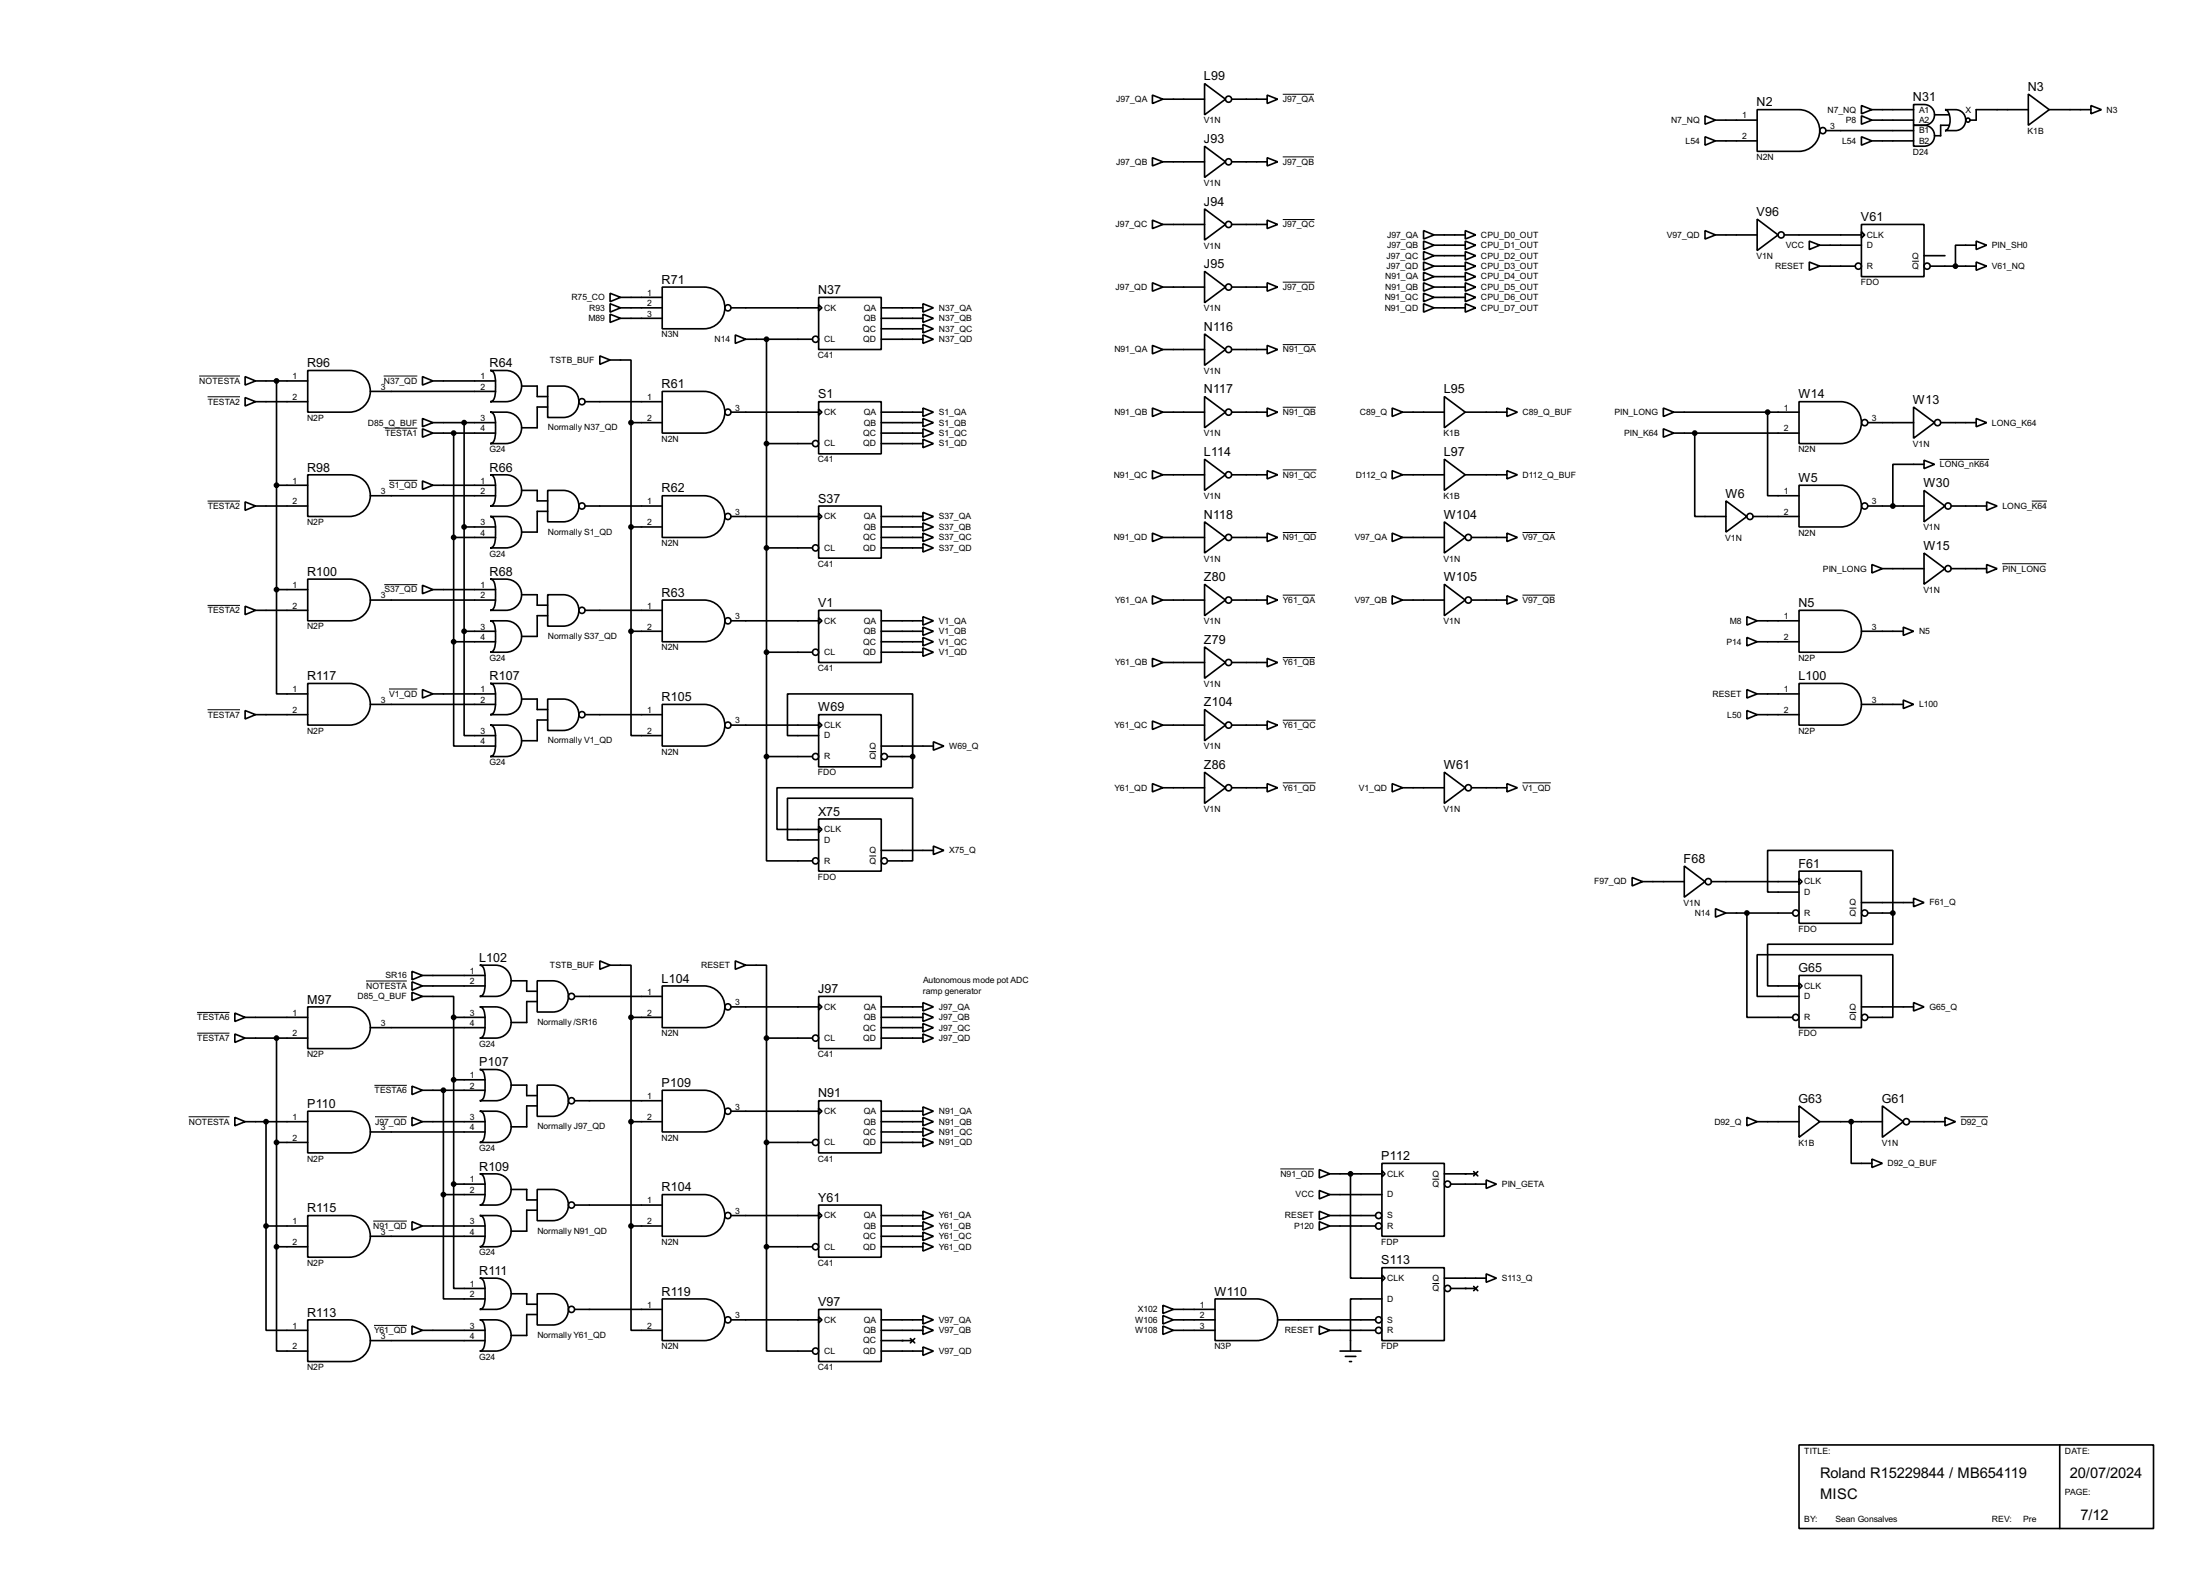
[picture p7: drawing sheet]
<svg xmlns="http://www.w3.org/2000/svg" width="536mm" height="383mm" viewBox="0 0 536 383" stroke-linecap="round" stroke-linejoin="round" font-family="sans-serif">
<g fill="none" stroke="#000" stroke-width=".4">
<path d="M280.7 23.2l2.6 1-2.6 1zM280.7 38.4l2.6 1-2.6 1zM283.3 24.2h10.1M283.3 39.4h10.1M293.4 35.6l5.1 3.8-5.1 3.8zM293.4 20.4l5.1 3.8-5.1 3.8zM300 24.2h8.7M300 39.4h8.7M308.7 23.2l2.5 1-2.5 1zM308.7 38.4l2.5 1-2.5 1zM415.3 33.3l2.6 1-2.6 1.1zM415.3 28.2l2.6 1.1-2.6 1z"/>
<path d="M417.9 34.3h10.1M417.9 29.3h10.1M428 26.7h10.2a5.1 5.1 0 0 1 5.1 5.1 5.1 5.1 0 0 1-5.1 5.1h-10.2zM444.8 31.8h21.3M453.4 28.2l2.6 1.1-2.6 1zM453.4 33.3l2.6 1-2.6 1.1zM453.4 25.7l2.6 1-2.6 1zM456 34.3h10.1M456 29.3h10.1M456 26.7h10.1M466.1 25.5a5.2 5.2 0 0 1 4.2 .5 2.54 2.54 0 0 1 .8 2.8 2.54 2.54 0 0 1-2.4 1.7h-2.6zM466.1 30.5a5.1 5.1 0 0 1 4.2 .5 2.56 2.56 0 0 1 .8 2.9 2.56 2.56 0 0 1-2.4 1.7h-2.6z"/>
<path d="M471.2 28h3.6M473.8 26.7a5 5 0 0 1 4.1 .5 2.57 2.57 0 0 1 .8 2.9 2.57 2.57 0 0 1-2.4 1.7h-2.5a2.29 2.29 0 0 0 1.2-2.5 2.24 2.24 0 0 0-1.2-2.6zM474.8 30.5h-2.1v2.6h-1.5M494.1 22.9l5.1 3.8-5.1 3.8zM494.1 26.7h-12.7v2.6h-1.5M499.2 26.7h10.1M509.3 25.7l2.6 1-2.6 1zM280.7 53.6l2.6 1.1-2.6 1zM283.3 54.7h10.1M293.4 50.9l5.1 3.8-5.1 3.8zM300 54.7h8.7M308.7 53.6l2.5 1.1-2.5 1z"/>
<path d="M346.8 56.2l2.5 1-2.5 1zM346.8 58.7l2.5 1-2.5 1.1zM349.3 57.2h7.6M349.3 59.7h7.6M356.9 56.2l2.6 1-2.6 1zM356.9 58.7l2.6 1-2.6 1.1zM415.3 56.2l2.6 1-2.6 1zM417.9 57.2h10.1M428 53.4l5.1 3.8-5.1 3.8zM434.6 57.2h18.8M440.7 58.7l2.6 1-2.6 1.1zM443.3 59.7h10.1"/>
<path d="M453.4 54.7h15.3v12.7h-15.3zM453.4 56.4l.8 .8-.8 .8zM481.4 58.7l2.5 1-2.5 1.1zM481.4 59.7h-5.1v5.1M148.6 71.4l2.6 1-2.6 1.1zM148.6 74l2.6 1-2.6 1zM148.6 76.5l2.6 1-2.6 1zM151.2 75h10.1M151.2 77.5h10.1M151.2 72.4h10.1M161.3 69.9h10.2a5.1 5.1 0 0 1 5.1 5.1 5.1 5.1 0 0 1-5.1 5.1h-10.2zM178.1 75h21.3"/>
<path d="M199.4 72.4h15.3v12.7h-15.3zM199.4 74.2l.8 .8-.8 .7zM214.7 75h10.1M214.7 77.5h10.1M224.8 74l2.6 1-2.6 1zM224.8 76.5l2.6 1-2.6 1zM224.8 79l2.6 1.1-2.6 1zM280.7 68.9l2.6 1-2.6 1zM283.3 69.9h10.1M293.4 66.1l5.1 3.8-5.1 3.8zM300 69.9h8.7M308.7 68.9l2.5 1-2.5 1z"/>
<path d="M346.8 66.3l2.5 1.1-2.5 1zM346.8 68.9l2.5 1-2.5 1zM346.8 71.4l2.5 1-2.5 1.1zM346.8 74l2.5 1-2.5 1zM346.8 61.3l2.5 1-2.5 1zM346.8 63.8l2.5 1-2.5 1zM349.3 75h7.6M349.3 72.4h7.6M349.3 67.4h7.6M349.3 69.9h7.6M349.3 62.3h7.6M349.3 64.8h7.6"/>
<path d="M356.9 66.3l2.6 1.1-2.6 1zM356.9 68.9l2.6 1-2.6 1zM356.9 71.4l2.6 1-2.6 1.1zM356.9 74l2.6 1-2.6 1zM356.9 61.3l2.6 1-2.6 1zM356.9 63.8l2.6 1-2.6 1zM440.7 63.8l2.6 1-2.6 1zM443.3 64.8h8.6M468.7 62.3h5.1M470.2 64.8h11.2M481.4 63.8l2.5 1-2.5 1zM59.7 91.7l2.6 1.1-2.6 1z"/>
<path d="M59.7 96.8l2.6 1-2.6 1.1zM62.3 92.8h12.7M62.3 97.8h12.7M67.4 92.8v50.8M75 90.2h10.1a5.1 5.1 0 0 1 5.1 5.1 5.1 5.1 0 0 1-5.1 5.1h-10.1zM90.2 95.3h30.5M102.9 91.7l2.6 1.1-2.6 1zM105.5 92.8h15.2M119.4 90.2h3.8a3.8 3.8 0 0 1 3.9 3.8 3.8 3.8 0 0 1-3.9 3.8h-3.8a1.73 1.73 0 0 0 1.2-1.9 14.5 14.5 0 0 0-.3-5.1l-.4-.4zM127.1 94h3.8v2.6h2.5M133.4 94h3.8a3.8 3.8 0 0 1 3.8 3.8 3.8 3.8 0 0 1-3.8 3.9h-3.8zM133.4 99.1h-2.5v5.1h-3.8"/>
<path d="M142.5 97.8h18.8M146.1 86.7l2.5 1-2.5 1zM148.6 87.7h5.1v15.2M161.3 95.3h10.2a5.1 5.1 0 0 1 5.1 5.1 5.1 5.1 0 0 1-5.1 5.1h-10.2zM179.1 81.6l2.6 1-2.6 1zM181.7 82.6h16.2M186.7 82.6v101.6M199.4 97.8h15.3v12.7h-15.3zM199.4 99.6l.8 .8-.8 .7zM214.7 80.1h10.1M214.7 82.6h10.1M224.8 99.4l2.6 1-2.6 1z"/>
<path d="M224.8 81.6l2.6 1-2.6 1zM280.7 84.1l2.6 1-2.6 1.1zM280.7 99.4l2.6 1-2.6 1zM283.3 85.1h10.1M293.4 81.3l5.1 3.8-5.1 3.9zM293.4 96.6l5.1 3.8-5.1 3.8zM300 85.1h8.7M308.7 84.1l2.5 1-2.5 1.1zM308.7 99.4l2.5 1-2.5 1zM339.1 99.4l2.6 1-2.6 1zM351.8 96.6l5.1 3.8-5.1 3.8zM367.1 99.4l2.5 1-2.5 1z"/>
<path d="M405.2 99.4l2.5 1-2.5 1zM438.2 97.8h10.2a5.1 5.1 0 0 1 5 5.1 5.1 5.1 0 0 1-5 5.1h-10.2zM466.1 99.1l5.1 3.8-5.1 3.8zM67.4 118.2h7.6M75 115.6h10.1a5.1 5.1 0 0 1 5.1 5.1 5.1 5.1 0 0 1-5.1 5.1h-10.1zM102.9 101.9l2.6 1-2.6 1zM102.9 104.4l2.6 1.1-2.6 1zM102.9 117.1l2.6 1.1-2.6 1zM105.5 105.5h15.2M105.5 102.9h15.2M105.5 118.2h15.2M110.5 105.5v50.8"/>
<path d="M113.1 102.9v50.8M119.4 100.4h3.8a3.8 3.8 0 0 1 3.9 3.8 3.8 3.8 0 0 1-3.9 3.8h-3.8a1.76 1.76 0 0 0 1.2-2 14.6 14.6 0 0 0-.3-5l-.4-.5zM119.4 115.6h3.8a3.8 3.8 0 0 1 3.9 3.8 3.8 3.8 0 0 1-3.9 3.8h-3.8a1.73 1.73 0 0 0 1.2-1.9 14.5 14.5 0 0 0-.3-5.1l-.4-.4zM127.1 119.4h3.8v2.6h2.5M133.4 119.4h3.8a3.8 3.8 0 0 1 3.8 3.8 3.8 3.8 0 0 1-3.8 3.9h-3.8zM153.7 102.9h7.6M153.7 102.9v50.8M178.1 100.4h21.3M186.7 108h11.2M214.7 100.4h10.1M214.7 105.5h10.1M214.7 102.9h10.1"/>
<path d="M214.7 108h10.1M224.8 101.9l2.6 1-2.6 1zM224.8 104.4l2.6 1.1-2.6 1zM224.8 107l2.6 1-2.6 1zM280.7 114.6l2.6 1-2.6 1zM283.3 100.4h10.1M283.3 115.6h10.1M293.4 111.8l5.1 3.8-5.1 3.8zM300 100.4h8.7M300 115.6h8.7M308.7 114.6l2.5 1-2.5 1zM339.1 114.6l2.6 1-2.6 1z"/>
<path d="M341.7 100.4h10.1M341.7 115.6h10.1M351.8 111.8l5.1 3.8-5.1 3.8zM356.9 100.4h10.2M356.9 115.6h10.2M367.1 114.6l2.5 1-2.5 1zM405.2 104.4l2.5 1.1-2.5 1zM407.7 100.4h30.5M407.7 105.5h30.5M412.8 105.5v20.3h7.6M430.6 100.4v20.3h7.6M438.2 118.2h10.2a5.1 5.1 0 0 1 5 5 5.1 5.1 0 0 1-5 5.1h-10.2z"/>
<path d="M455 102.9h11.1M468.7 119.4l5.1 3.8-5.1 3.9zM468.7 112.1l2.5 1-2.5 1zM468.7 113.1h-7.6v10.1M472.7 102.9h8.7M481.4 101.9l2.5 1-2.5 1zM59.7 122.2l2.6 1-2.6 1.1zM62.3 123.2h12.7M90.2 120.7h30.5M110.5 130.9h10.2M113.1 128.3h7.6M119.4 125.8h3.8a3.8 3.8 0 0 1 3.9 3.8 3.8 3.8 0 0 1-3.9 3.8h-3.8a1.76 1.76 0 0 0 1.2-2 14.6 14.6 0 0 0-.3-5l-.4-.5z"/>
<path d="M133.4 124.5h-2.5v5.1h-3.8M142.5 123.2h18.8M153.7 128.3h7.6M161.3 120.7h10.2a5.1 5.1 0 0 1 5.1 5.1 5.1 5.1 0 0 1-5.1 5.1h-10.2zM178.1 125.8h21.3M186.7 133.4h11.2M199.4 123.2h15.3v12.7h-15.3zM199.4 125l.8 .8-.8 .7zM214.7 125.8h10.1M214.7 130.9h10.1M214.7 128.3h10.1M214.7 133.4h10.1"/>
<path d="M224.8 124.8l2.6 1-2.6 1zM224.8 127.3l2.6 1-2.6 1zM224.8 129.8l2.6 1.1-2.6 1zM224.8 132.4l2.6 1-2.6 1zM280.7 129.8l2.6 1.1-2.6 1zM283.3 130.9h10.1M293.4 127.1l5.1 3.8-5.1 3.8zM300 130.9h8.7M308.7 129.8l2.5 1.1-2.5 1zM339.1 129.8l2.6 1.1-2.6 1zM341.7 130.9h10.1M351.8 127.1l5.1 3.8-5.1 3.8z"/>
<path d="M358.4 130.9h8.7M367.1 129.8l2.5 1.1-2.5 1zM420.4 122l5.1 3.8-5.1 3.8zM427 125.8h11.2M455 123.2h13.7M456 137.5l2.5 1-2.5 1zM458.5 138.5h10.2M468.7 134.7l5.1 3.8-5.1 3.8zM475.3 123.2h8.6M475.3 138.5h8.6M483.9 122.2l2.6 1-2.6 1.1zM483.9 137.5l2.6 1-2.6 1z"/>
<path d="M59.7 147.6l2.6 1-2.6 1.1zM62.3 148.6h12.7M67.4 143.6v25.4h7.6M67.4 143.6h7.6M75 141h10.1a5.1 5.1 0 0 1 5.1 5.1 5.1 5.1 0 0 1-5.1 5.1h-10.1zM90.2 146.1h30.5M102.9 142.5l2.6 1.1-2.6 1zM105.5 143.6h15.2M110.5 156.3v25.4h10.2M110.5 156.3h10.2M113.1 153.7v25.4h7.6M113.1 153.7h7.6"/>
<path d="M119.4 141h3.8a3.8 3.8 0 0 1 3.9 3.8 3.8 3.8 0 0 1-3.9 3.8h-3.8a1.73 1.73 0 0 0 1.2-1.9 14.5 14.5 0 0 0-.3-5.1l-.4-.4zM119.4 151.2h3.8a3.8 3.8 0 0 1 3.9 3.8 3.8 3.8 0 0 1-3.9 3.8h-3.8a1.76 1.76 0 0 0 1.2-2 14.6 14.6 0 0 0-.3-5l-.4-.5zM127.1 144.8h3.8v2.6h2.5M133.4 144.8h3.8a3.8 3.8 0 0 1 3.8 3.8 3.8 3.8 0 0 1-3.8 3.9h-3.8zM133.4 149.9h-2.5v5.1h-3.8M142.5 148.6h18.8M153.7 153.7v25.4h7.6M153.7 153.7h7.6M161.3 146.1h10.2a5.1 5.1 0 0 1 5.1 5.1 5.1 5.1 0 0 1-5.1 5.1h-10.2zM178.1 151.2h21.3M186.7 158.8h11.2M199.4 148.6h15.3v12.7h-15.3z"/>
<path d="M199.4 150.4l.8 .8-.8 .7zM214.7 151.2h10.1M214.7 156.3h10.1M214.7 153.7h10.1M214.7 158.8h10.1M224.8 150.2l2.6 1-2.6 1zM224.8 152.7l2.6 1-2.6 1zM224.8 155.2l2.6 1.1-2.6 1zM224.8 157.8l2.6 1-2.6 1zM280.7 145.1l2.6 1-2.6 1zM283.3 146.1h10.1M293.4 142.3l5.1 3.8-5.1 3.8z"/>
<path d="M293.4 157.5l5.1 3.8-5.1 3.9zM300 146.1h8.7M308.7 145.1l2.5 1-2.5 1zM339.1 145.1l2.6 1-2.6 1zM341.7 146.1h10.1M351.8 142.3l5.1 3.8-5.1 3.8zM358.4 146.1h8.7M367.1 145.1l2.5 1-2.5 1zM425.5 150.2l2.5 1-2.5 1zM425.5 155.2l2.5 1.1-2.5 1zM428 151.2h10.2M428 156.3h10.2"/>
<path d="M438.2 148.6h10.2a5.1 5.1 0 0 1 5 5.1 5.1 5.1 0 0 1-5 5.1h-10.2zM453.4 153.7h10.2M463.6 152.7l2.5 1-2.5 1zM59.7 173l2.6 1-2.6 1.1zM62.3 174h12.7M75 166.4h10.1a5.1 5.1 0 0 1 5.1 5.1 5.1 5.1 0 0 1-5.1 5.1h-10.1zM90.2 171.5h30.5M102.9 167.9l2.6 1.1-2.6 1zM105.5 169h15.2M119.4 166.4h3.8a3.8 3.8 0 0 1 3.9 3.8 3.8 3.8 0 0 1-3.9 3.8h-3.8a1.73 1.73 0 0 0 1.2-1.9 14.5 14.5 0 0 0-.3-5.1l-.4-.4zM119.4 176.6h3.8a3.8 3.8 0 0 1 3.9 3.8 3.8 3.8 0 0 1-3.9 3.8h-3.8a1.76 1.76 0 0 0 1.2-2 14.6 14.6 0 0 0-.3-5l-.4-.5zM127.1 170.2h3.8v2.6h2.5"/>
<path d="M133.4 170.2h3.8a3.8 3.8 0 0 1 3.8 3.8 3.8 3.8 0 0 1-3.8 3.9h-3.8zM133.4 175.3h-2.5v5.1h-3.8M142.5 174h18.8M161.3 171.5h10.2a5.1 5.1 0 0 1 5.1 5.1 5.1 5.1 0 0 1-5.1 5.1h-10.2zM178.1 176.6h21.3M199.4 174h15.3v12.7h-15.3zM199.4 175.8l.8 .8-.8 .7zM199.4 179.1h-7.6v-10.1h30.5v15.2M280.7 175.6l2.6 1-2.6 1zM280.7 160.3l2.6 1-2.6 1.1zM283.3 176.6h10.1M283.3 161.3h10.1"/>
<path d="M293.4 172.8l5.1 3.8-5.1 3.8zM300 176.6h8.7M300 161.3h8.7M308.7 160.3l2.5 1-2.5 1.1zM308.7 175.6l2.5 1-2.5 1zM425.5 167.9l2.5 1.1-2.5 1zM425.5 173l2.5 1-2.5 1.1zM428 169h10.2M428 174h10.2M438.2 166.4h10.2a5.1 5.1 0 0 1 5 5.1 5.1 5.1 0 0 1-5 5.1h-10.2zM453.4 171.5h10.2M463.6 170.5l2.5 1-2.5 1z"/>
<path d="M186.7 184.2v25.4h11.2M186.7 184.2h11.2M199.4 199.4h15.3v12.7h-15.3zM214.7 181.7h12.7M216.2 184.2h6.1M222.3 184.2v7.6h-33v10.2h10.1M227.4 180.6l2.5 1.1-2.5 1zM280.7 190.8l2.6 1-2.6 1zM283.3 191.8h10.1M293.4 188l5.1 3.8-5.1 3.8zM300 191.8h8.7M308.7 190.8l2.5 1-2.5 1z"/>
<path d="M339.1 190.8l2.6 1-2.6 1zM341.7 191.8h10.1M351.8 188l5.1 3.8-5.1 3.8zM358.4 191.8h8.7M367.1 190.8l2.5 1-2.5 1zM199.4 201.2l.8 .8-.8 .7zM199.4 204.5h-7.6v-10.1h30.5v15.2h-6.1M214.7 207.1h12.7M227.4 206l2.5 1.1-2.5 1zM397.6 213.7l2.5 1-2.5 1zM400.1 214.7h10.2M410.3 210.9l5 3.8-5 3.8z"/>
<path d="M416.9 214.7h21.3M438.2 212.1h15.2v12.7h-15.2zM438.2 213.9l.8 .8-.8 .7zM438.2 217.2h-7.6v-10.1h30.5v15.2M453.4 219.8h12.7M466.1 218.7l2.6 1.1-2.6 1zM100.4 239.1l2.5 1-2.5 1zM100.4 236.5l2.5 1-2.5 1.1zM102.9 237.5h15.3M116.9 235h3.8a3.8 3.8 0 0 1 3.8 3.8 3.8 3.8 0 0 1-3.8 3.8h-3.8a1.76 1.76 0 0 0 1.2-1.9 14.5 14.5 0 0 0-.4-5.1l-.3-.4zM124.5 238.8h3.8v2.6h2.6M130.9 238.8h3.8a3.8 3.8 0 0 1 3.8 3.8 3.8 3.8 0 0 1-3.8 3.8h-3.8z"/>
<path d="M146.1 234l2.5 1-2.5 1zM148.6 235h5.1v12.7M179.1 234l2.6 1-2.6 1zM181.7 235h5v17.8M417.9 221.3l2.5 1-2.5 1zM420.4 222.3h16.3M425.5 222.3v25.4h11.2M438.2 237.5h15.2v12.7h-15.2zM438.2 239.3l.8 .8-.8 .7zM455 222.3h6.1M461.1 222.3v7.6h-30.5v10.2h7.6M57.2 251.8l2.5 1-2.5 1z"/>
<path d="M57.2 246.7l2.5 1-2.5 1zM59.7 247.7h15.3M59.7 252.8h15.3M67.4 252.8v50.8M75 245.2h10.1a5.1 5.1 0 0 1 5.1 5 5.1 5.1 0 0 1-5.1 5.1h-10.1zM90.2 250.2h28M100.4 241.6l2.5 1-2.5 1zM102.9 242.6h7.6v5.1M102.9 240.1h15.3M110.5 247.7h7.7M110.5 247.7v40.6M116.9 245.2h3.8a3.8 3.8 0 0 1 3.8 3.8 3.8 3.8 0 0 1-3.8 3.8h-3.8a1.76 1.76 0 0 0 1.2-2 14.5 14.5 0 0 0-.4-5l-.3-.5z"/>
<path d="M130.9 243.9h-2.6v5.1h-3.8M140 242.6h21.3M153.7 247.7h7.6M153.7 247.7v50.8M161.3 240.1h10.2a5.1 5.1 0 0 1 5.1 5 5.1 5.1 0 0 1-5.1 5.1h-10.2zM178.1 245.2h21.3M186.7 252.8h11.2M186.7 252.8v50.8M199.4 242.6h15.3v12.7h-15.3zM199.4 244.4l.8 .8-.8 .7zM214.7 245.2h10.1M214.7 250.2h10.1"/>
<path d="M214.7 247.7h10.1M214.7 252.8h10.1M224.8 244.1l2.6 1.1-2.6 1zM224.8 246.7l2.6 1-2.6 1zM224.8 249.2l2.6 1-2.6 1.1zM224.8 251.8l2.6 1-2.6 1zM438.2 242.6h-10.2v-10.1h33.1v15.2h-6.1M453.4 245.2h12.7M466.1 244.1l2.6 1.1-2.6 1zM57.2 272.1l2.5 1-2.5 1zM59.7 273.1h15.3M64.8 273.1v25.4"/>
<path d="M67.4 278.2h7.6M75 270.6h10.1a5.1 5.1 0 0 1 5.1 5 5.1 5.1 0 0 1-5.1 5.1h-10.1zM90.2 275.6h28M100.4 272.1l2.5 1-2.5 1zM100.4 264.5l2.5 1-2.5 1zM102.9 273.1h15.3M102.9 265.5h15.3M108 265.5v25.4M110.5 262.9h7.7M116.9 260.4h3.8a3.8 3.8 0 0 1 3.8 3.8 3.8 3.8 0 0 1-3.8 3.8h-3.8a1.76 1.76 0 0 0 1.2-1.9 14.5 14.5 0 0 0-.4-5.1l-.3-.4zM116.9 270.6h3.8a3.8 3.8 0 0 1 3.8 3.8 3.8 3.8 0 0 1-3.8 3.8h-3.8a1.76 1.76 0 0 0 1.2-2 14.5 14.5 0 0 0-.4-5l-.3-.5zM124.5 264.2h3.8v2.6h2.6"/>
<path d="M130.9 264.2h3.8a3.8 3.8 0 0 1 3.8 3.8 3.8 3.8 0 0 1-3.8 3.8h-3.8zM130.9 269.3h-2.6v5.1h-3.8M140 268h21.3M153.7 273.1h7.6M161.3 265.5h10.2a5.1 5.1 0 0 1 5.1 5 5.1 5.1 0 0 1-5.1 5.1h-10.2zM178.1 270.6h21.3M186.7 278.2h11.2M199.4 268h15.3v12.7h-15.3zM199.4 269.8l.8 .8-.8 .7zM214.7 270.6h10.1M214.7 275.6h10.1M214.7 273.1h10.1"/>
<path d="M214.7 278.2h10.1M224.8 269.5l2.6 1.1-2.6 1zM224.8 272.1l2.6 1-2.6 1zM224.8 274.6l2.6 1-2.6 1.1zM224.8 277.2l2.6 1-2.6 1zM425.5 272.1l2.5 1-2.5 1zM428 273.1h10.2M438.2 269.3l5.1 3.8-5.1 3.8zM443.3 273.1h15.2M450.9 273.1v10.2h5.1M458.5 269.3l5.1 3.8-5.1 3.8zM465.1 273.1h8.7"/>
<path d="M473.8 272.1l2.5 1-2.5 1zM64.8 298.5v25.4h10.2M64.8 298.5h10.2M75 296h10.1a5.1 5.1 0 0 1 5.1 5 5.1 5.1 0 0 1-5.1 5.1h-10.1zM100.4 297.5l2.5 1-2.5 1zM102.9 298.5h15.3M108 290.9v25.4h10.2M108 290.9h10.2M110.5 288.3v25.4h7.7M110.5 288.3h7.7M116.9 285.8h3.8a3.8 3.8 0 0 1 3.8 3.8 3.8 3.8 0 0 1-3.8 3.8h-3.8a1.76 1.76 0 0 0 1.2-1.9 14.5 14.5 0 0 0-.4-5.1l-.3-.4zM116.9 296h3.8a3.8 3.8 0 0 1 3.8 3.8 3.8 3.8 0 0 1-3.8 3.8h-3.8a1.76 1.76 0 0 0 1.2-2 14.5 14.5 0 0 0-.4-5l-.3-.5z"/>
<path d="M124.5 289.6h3.8v2.6h2.6M130.9 289.6h3.8a3.8 3.8 0 0 1 3.8 3.8 3.8 3.8 0 0 1-3.8 3.8h-3.8zM130.9 294.7h-2.6v5.1h-3.8M140 293.4h21.3M153.7 298.5v25.4h7.6M153.7 298.5h7.6M161.3 290.9h10.2a5.1 5.1 0 0 1 5.1 5 5.1 5.1 0 0 1-5.1 5.1h-10.2zM178.1 296h21.3M199.4 293.4h15.3v12.7h-15.3zM199.4 295.2l.8 .8-.8 .7zM214.7 296h10.1M214.7 298.5h10.1"/>
<path d="M224.8 294.9l2.6 1.1-2.6 1zM224.8 297.5l2.6 1-2.6 1zM321.4 294.9l2.5 1.1-2.5 1zM321.4 297.5l2.5 1-2.5 1zM321.4 289.9l2.5 1-2.5 1zM321.4 284.8l2.5 1-2.5 1zM323.9 296h11.2M323.9 298.5h11.2M323.9 290.9h12.7M323.9 285.8h12.7M329 285.8v25.4h7.6M336.6 283.3h15.2v17.7h-15.2z"/>
<path d="M336.6 285l.8 .8-.8 .8zM351.8 285.8h7.7M353.4 288.3h8.6M359 285.3l1 1M360 285.3l-1 1M362 287.3l2.5 1-2.5 1.1zM456 282.2l2.5 1.1-2.5 1zM67.4 303.6v25.4h7.6M67.4 303.6h7.6M90.2 301h28M116.9 311.2h3.8a3.8 3.8 0 0 1 3.8 3.8 3.8 3.8 0 0 1-3.8 3.8h-3.8a1.76 1.76 0 0 0 1.2-1.9 14.5 14.5 0 0 0-.4-5.1l-.3-.4zM124.5 315h3.8v2.6h2.6"/>
<path d="M130.9 315h3.8a3.8 3.8 0 0 1 3.8 3.8 3.8 3.8 0 0 1-3.8 3.8h-3.8zM140 318.8h21.3M161.3 316.3h10.2a5.1 5.1 0 0 1 5.1 5 5.1 5.1 0 0 1-5.1 5.1h-10.2zM186.7 303.6v25.4h11.2M186.7 303.6h11.2M199.4 318.8h15.3v12.7h-15.3zM214.7 301h10.1M214.7 303.6h10.1M224.8 300l2.6 1-2.6 1.1zM224.8 302.6l2.6 1-2.6 1zM283.3 317.8l2.5 1-2.5 1zM285.8 318.8h10.2"/>
<path d="M296 316.3h10.1a5.1 5.1 0 0 1 5.1 5 5.1 5.1 0 0 1-5.1 5.1h-10.1zM336.6 308.7h15.2v17.7h-15.2zM336.6 310.4l.8 .8-.8 .8zM336.6 316.3h-7.6v12.7M351.8 311.2h10.2M353.4 313.7h6.1M359 313.2l1 1.1M360 313.2l-1 1.1M362 310.2l2.5 1-2.5 1zM75 321.4h10.1a5.1 5.1 0 0 1 5.1 5 5.1 5.1 0 0 1-5.1 5.1h-10.1zM90.2 326.4h28M100.4 322.9l2.5 1-2.5 1z"/>
<path d="M102.9 323.9h15.3M116.9 321.4h3.8a3.8 3.8 0 0 1 3.8 3.8 3.8 3.8 0 0 1-3.8 3.8h-3.8a1.76 1.76 0 0 0 1.2-2 14.5 14.5 0 0 0-.4-5l-.3-.5zM130.9 320.1h-2.6v5.1h-3.8M178.1 321.4h21.3M199.4 320.6l.8 .8-.8 .7zM214.7 321.4h10.1M214.7 323.9h10.1M214.7 329h10.1M214.7 326.4h7.6M221.8 325.9l1 1.1M222.8 325.9l-1 1.1M224.8 320.3l2.6 1.1-2.6 1z"/>
<path d="M224.8 322.9l2.6 1-2.6 1zM224.8 328l2.6 1-2.6 1zM283.3 320.3l2.5 1.1-2.5 1zM283.3 322.9l2.5 1-2.5 1zM285.8 321.4h10.2M285.8 323.9h10.2M311.2 321.4h23.9M321.4 322.9l2.5 1-2.5 1zM323.9 323.9h11.2M326.4 329h5.1M327.7 330.3h2.6M328.7 331.5h.5"/>
<path d="M438.2 351.8h86.4v20.4h-86.4zM501.7 351.8v20.4"/>
<circle cx="299.2" cy="39.4" r=".75"/>
<circle cx="299.2" cy="24.2" r=".75"/>
<circle cx="444" cy="31.8" r=".75"/>
<circle cx="479.3" cy="29.3" r=".5"/>
<circle cx="299.2" cy="54.7" r=".75"/>
<circle cx="433.8" cy="57.2" r=".75"/>
<circle cx="177.3" cy="75" r=".75"/>
<circle cx="299.2" cy="69.9" r=".75"/>
<circle cx="452.6" cy="64.8" r=".75"/>
<circle cx="469.4" cy="64.8" r=".75"/>
<circle cx="141.7" cy="97.8" r=".75"/>
<circle cx="198.6" cy="82.6" r=".75"/>
<circle cx="299.2" cy="85.1" r=".75"/>
<circle cx="177.3" cy="100.4" r=".75"/>
<circle cx="198.6" cy="108" r=".75"/>
<circle cx="299.2" cy="100.4" r=".75"/>
<circle cx="299.2" cy="115.6" r=".75"/>
<circle cx="454.2" cy="102.9" r=".75"/>
<circle cx="471.9" cy="102.9" r=".75"/>
<circle cx="141.7" cy="123.2" r=".75"/>
<circle cx="177.3" cy="125.8" r=".75"/>
<circle cx="198.6" cy="133.4" r=".75"/>
<circle cx="299.2" cy="130.9" r=".75"/>
<circle cx="357.6" cy="130.9" r=".75"/>
<circle cx="426.2" cy="125.8" r=".75"/>
<circle cx="454.2" cy="123.2" r=".75"/>
<circle cx="474.5" cy="138.5" r=".75"/>
<circle cx="474.5" cy="123.2" r=".75"/>
<circle cx="141.7" cy="148.6" r=".75"/>
<circle cx="177.3" cy="151.2" r=".75"/>
<circle cx="198.6" cy="158.8" r=".75"/>
<circle cx="299.2" cy="146.1" r=".75"/>
<circle cx="357.6" cy="146.1" r=".75"/>
<circle cx="141.7" cy="174" r=".75"/>
<circle cx="177.3" cy="176.6" r=".75"/>
<circle cx="299.2" cy="161.3" r=".75"/>
<circle cx="299.2" cy="176.6" r=".75"/>
<circle cx="198.6" cy="184.2" r=".75"/>
<circle cx="215.4" cy="184.2" r=".75"/>
<circle cx="299.2" cy="191.8" r=".75"/>
<circle cx="357.6" cy="191.8" r=".75"/>
<circle cx="198.6" cy="209.6" r=".75"/>
<circle cx="215.4" cy="209.6" r=".75"/>
<circle cx="416.1" cy="214.7" r=".75"/>
<circle cx="437.4" cy="222.3" r=".75"/>
<circle cx="454.2" cy="222.3" r=".75"/>
<circle cx="139.2" cy="242.6" r=".75"/>
<circle cx="177.3" cy="245.2" r=".75"/>
<circle cx="198.6" cy="252.8" r=".75"/>
<circle cx="437.4" cy="247.7" r=".75"/>
<circle cx="454.2" cy="247.7" r=".75"/>
<circle cx="139.2" cy="268" r=".75"/>
<circle cx="177.3" cy="270.6" r=".75"/>
<circle cx="198.6" cy="278.2" r=".75"/>
<circle cx="464.3" cy="273.1" r=".75"/>
<circle cx="139.2" cy="293.4" r=".75"/>
<circle cx="177.3" cy="296" r=".75"/>
<circle cx="335.8" cy="298.5" r=".75"/>
<circle cx="335.8" cy="296" r=".75"/>
<circle cx="352.6" cy="288.3" r=".75"/>
<circle cx="139.2" cy="318.8" r=".75"/>
<circle cx="198.6" cy="303.6" r=".75"/>
<circle cx="352.6" cy="313.7" r=".75"/>
<circle cx="177.3" cy="321.4" r=".75"/>
<circle cx="198.6" cy="329" r=".75"/>
<circle cx="335.8" cy="323.9" r=".75"/>
<circle cx="335.8" cy="321.4" r=".75"/>
</g>
<g fill="#000">
<circle cx="356.9" cy="285.8" r=".2"/>
<circle cx="356.9" cy="313.7" r=".2"/>
<circle cx="219.8" cy="326.4" r=".2"/>
</g>
<g fill="none" stroke="#000" stroke-width=".24">
<path d="M312.5 23h7.6M312.5 38.2h7.6M312.5 53.5h7.7M312.5 68.7h7.7M465.8 63.6h1.6M48.5 91.6h10M50.6 96.6h7.9M93.5 91.6h8.2M312.5 83.9h8M312.5 99.2h8M93.8 104.3h7.9M94.8 117h6.9"/>
<path d="M312.5 114.4h8.2M472.5 111.9h12M50.6 122h7.9M312.5 129.7h8.2M370.9 129.7h7.9M487.7 137.3h10.7M494.9 122h3.7M50.6 147.4h7.9M93.6 142.4h8.1M312.5 144.9h7.8M370.9 144.9h7.9M50.6 172.8h7.9"/>
<path d="M94.8 167.8h6.9M312.5 160.1h7.8M312.5 175.4h8M211.8 183h1.6M312.5 190.6h8M370.9 190.6h6.9M211.8 208.4h1.6M89.2 238.9h9.9M450.5 221.1h1.7M48 246.5h7.9M48 251.6h7.9M450.5 246.5h1.7"/>
<path d="M46 271.9h9.9M91.2 264.3h7.9M91.4 271.9h7.7M477.6 271.9h6.6M90.9 297.3h8.2M311.9 284.6h8.2M348.9 287.1h1.7M348.9 312.5h1.7M91.1 322.7h8"/>
</g>
<g fill="#000" stroke="#000" stroke-width=".4">
<circle cx="476.3" cy="64.8" r=".5"/>
<circle cx="67.3" cy="92.8" r=".5"/>
<circle cx="186.7" cy="82.6" r=".5"/>
<circle cx="67.3" cy="118.2" r=".5"/>
<circle cx="110.5" cy="105.5" r=".5"/>
<circle cx="113" cy="102.9" r=".5"/>
<circle cx="153.7" cy="102.9" r=".5"/>
<circle cx="186.7" cy="108" r=".5"/>
<circle cx="412.8" cy="105.5" r=".5"/>
<circle cx="430.5" cy="100.4" r=".5"/>
<circle cx="110.5" cy="130.9" r=".5"/>
<circle cx="113" cy="128.3" r=".5"/>
<circle cx="153.7" cy="128.3" r=".5"/>
<circle cx="186.7" cy="133.4" r=".5"/>
<circle cx="461" cy="123.2" r=".5"/>
<circle cx="67.3" cy="143.6" r=".5"/>
<circle cx="110.5" cy="156.3" r=".5"/>
<circle cx="113" cy="153.7" r=".5"/>
<circle cx="153.7" cy="153.7" r=".5"/>
<circle cx="186.7" cy="158.8" r=".5"/>
<circle cx="186.7" cy="184.2" r=".5"/>
<circle cx="222.3" cy="184.2" r=".5"/>
<circle cx="425.5" cy="222.3" r=".5"/>
<circle cx="461" cy="222.3" r=".5"/>
<circle cx="67.3" cy="252.8" r=".5"/>
<circle cx="110.5" cy="247.7" r=".5"/>
<circle cx="153.7" cy="247.7" r=".5"/>
<circle cx="186.7" cy="252.8" r=".5"/>
<circle cx="64.8" cy="273.1" r=".5"/>
<circle cx="67.3" cy="278.2" r=".5"/>
<circle cx="108" cy="265.5" r=".5"/>
<circle cx="110.5" cy="262.9" r=".5"/>
<circle cx="153.7" cy="273.1" r=".5"/>
<circle cx="186.7" cy="278.2" r=".5"/>
<circle cx="450.9" cy="273.1" r=".5"/>
<circle cx="64.8" cy="298.5" r=".5"/>
<circle cx="108" cy="290.9" r=".5"/>
<circle cx="110.5" cy="288.3" r=".5"/>
<circle cx="153.7" cy="298.5" r=".5"/>
<circle cx="328.9" cy="285.8" r=".5"/>
<circle cx="67.3" cy="303.6" r=".5"/>
<circle cx="186.7" cy="303.6" r=".5"/>
</g>
<g font-size="4">
<text x="443.3" y="360">Roland R15229844 / MB654119</text>
<text x="504.2" y="360">20/07/2024</text>
<text x="443.3" y="365.1">MISC</text>
<text x="506.8" y="370.1">7/12</text>
</g>
<g font-size="3.4">
<text x="293.3" y="19.6">L99</text>
<text x="493.9" y="22.1">N3</text>
<text x="427.9" y="25.9">N2</text>
<text x="466" y="24.7">N31</text>
<text x="293.3" y="34.8">J93</text>
<text x="293.3" y="50.1">J94</text>
<text x="427.9" y="52.6">V96</text>
<text x="453.3" y="53.9">V61</text>
<text x="293.3" y="65.3">J95</text>
<text x="161.2" y="69.1">R71</text>
<text x="199.3" y="71.6">N37</text>
<text x="293.3" y="80.5">N116</text>
<text x="74.8" y="89.4">R96</text>
<text x="119.3" y="89.4">R64</text>
<text x="161.2" y="94.5">R61</text>
<text x="293.3" y="95.8">N117</text>
<text x="351.7" y="95.8">L95</text>
<text x="199.3" y="97">S1</text>
<text x="438.1" y="97">W14</text>
<text x="466" y="98.3">W13</text>
<text x="293.3" y="111">L114</text>
<text x="351.7" y="111">L97</text>
<text x="74.8" y="114.8">R98</text>
<text x="119.3" y="114.8">R66</text>
<text x="161.2" y="119.9">R62</text>
<text x="438.1" y="117.4">W5</text>
<text x="468.5" y="118.6">W30</text>
<text x="199.3" y="122.4">S37</text>
<text x="420.3" y="121.2">W6</text>
<text x="293.3" y="126.3">N118</text>
<text x="351.7" y="126.3">W104</text>
<text x="468.5" y="133.9">W15</text>
<text x="74.8" y="140.2">R100</text>
<text x="119.3" y="140.2">R68</text>
<text x="293.3" y="141.5">Z80</text>
<text x="351.7" y="141.5">W105</text>
<text x="161.2" y="145.3">R63</text>
<text x="199.3" y="147.8">V1</text>
<text x="438.1" y="147.8">N5</text>
<text x="293.3" y="156.7">Z79</text>
<text x="74.8" y="165.6">R117</text>
<text x="119.3" y="165.6">R107</text>
<text x="438.1" y="165.6">L100</text>
<text x="161.2" y="170.7">R105</text>
<text x="199.3" y="173.2">W69</text>
<text x="293.3" y="172">Z104</text>
<text x="293.3" y="187.2">Z86</text>
<text x="351.7" y="187.2">W61</text>
<text x="199.3" y="198.6">X75</text>
<text x="410.1" y="210.1">F68</text>
<text x="438.1" y="211.3">F61</text>
<text x="116.7" y="234.2">L102</text>
<text x="161.2" y="239.3">L104</text>
<text x="438.1" y="236.7">G65</text>
<text x="74.8" y="244.4">M97</text>
<text x="199.3" y="241.8">J97</text>
<text x="116.7" y="259.6">P107</text>
<text x="74.8" y="269.8">P110</text>
<text x="161.2" y="264.7">P109</text>
<text x="199.3" y="267.2">N91</text>
<text x="438.1" y="268.5">G63</text>
<text x="458.4" y="268.5">G61</text>
<text x="116.7" y="285">R109</text>
<text x="336.5" y="282.5">P112</text>
<text x="161.2" y="290.1">R104</text>
<text x="199.3" y="292.6">Y61</text>
<text x="74.8" y="295.2">R115</text>
<text x="116.7" y="310.4">R111</text>
<text x="336.5" y="307.9">S113</text>
<text x="161.2" y="315.5">R119</text>
<text x="295.8" y="315.5">W110</text>
<text x="74.8" y="320.6">R113</text>
<text x="199.3" y="318">V97</text>
</g>
<g font-size="2.4">
<text x="271.9" y="24.8">J97_QA</text>
<text x="312.5" y="24.8">J97_QA</text>
<text x="407" y="30">N7_NQ</text>
<text x="424.4" y="28.9">1</text>
<text x="445.1" y="27.4">N7_NQ</text>
<text x="449.6" y="30">P8</text>
<text x="467.4" y="27.4">A1</text>
<text x="467.4" y="30">A2</text>
<text x="478.7" y="27.4">X</text>
<text x="513.1" y="27.4">N3</text>
<text x="293.2" y="30">V1N</text>
<text x="410.6" y="35">L54</text>
<text x="424.4" y="33.9">2</text>
<text x="445.8" y="31.4">3</text>
<text x="448.7" y="35">L54</text>
<text x="467.4" y="32.5">B1</text>
<text x="467.4" y="35">B2</text>
<text x="493.9" y="32.6">K1B</text>
<text x="271.9" y="40.1">J97_QB</text>
<text x="312.5" y="40.1">J97_QB</text>
<text x="427.8" y="38.9">N2N</text>
<text x="465.9" y="37.7">D24</text>
<text x="293.2" y="45.3">V1N</text>
<text x="271.7" y="55.4">J97_QC</text>
<text x="312.5" y="55.4">J97_QC</text>
<text x="337.9" y="57.9">J97_QA</text>
<text x="360.7" y="57.9">CPU_D0_OUT</text>
<text x="406" y="57.9">V97_QD</text>
<text x="454.7" y="57.9">CLK</text>
<text x="293.2" y="60.6">V1N</text>
<text x="337.7" y="62.9">J97_QC</text>
<text x="337.7" y="65.5">J97_QD</text>
<text x="337.9" y="60.4">J97_QB</text>
<text x="360.7" y="60.4">CPU_D1_OUT</text>
<text x="360.7" y="62.9">CPU_D2_OUT</text>
<text x="360.7" y="65.5">CPU_D3_OUT</text>
<text x="427.8" y="63.1">V1N</text>
<text x="432.4" y="65.5">RESET</text>
<text x="435" y="60.4">VCC</text>
<text x="454.7" y="60.4">D</text>
<text x="454.7" y="65.5">R</text>
<text x="465.8" y="62.9">Q</text>
<text x="465.8" y="65.5">Q</text>
<text x="485.2" y="65.5">V61_NQ</text>
<text x="485.2" y="60.4">PIN_SH0</text>
<text x="157.7" y="72">1</text>
<text x="271.7" y="70.6">J97_QD</text>
<text x="312.5" y="70.6">J97_QD</text>
<text x="337.4" y="68.1">N91_QA</text>
<text x="337.4" y="70.6">N91_QB</text>
<text x="360.7" y="68.1">CPU_D4_OUT</text>
<text x="360.7" y="70.6">CPU_D5_OUT</text>
<text x="453.2" y="69.5">FDO</text>
<text x="139.2" y="73.1">R75_CO</text>
<text x="143.5" y="75.6">R93</text>
<text x="157.7" y="74.6">2</text>
<text x="157.7" y="77.1">3</text>
<text x="200.7" y="75.6">CK</text>
<text x="210.4" y="75.6">QA</text>
<text x="228.7" y="75.6">N37_QA</text>
<text x="293.2" y="75.8">V1N</text>
<text x="337.3" y="73.1">N91_QC</text>
<text x="337.3" y="75.6">N91_QD</text>
<text x="360.7" y="73.1">CPU_D6_OUT</text>
<text x="360.7" y="75.6">CPU_D7_OUT</text>
<text x="143.4" y="78.2">M89</text>
<text x="161.1" y="82.2">N3N</text>
<text x="174" y="83.3">N14</text>
<text x="200.7" y="83.3">CL</text>
<text x="210.2" y="80.8">QC</text>
<text x="210.2" y="83.3">QD</text>
<text x="210.4" y="78.2">QB</text>
<text x="228.7" y="78.2">N37_QB</text>
<text x="228.7" y="80.8">N37_QC</text>
<text x="228.7" y="83.3">N37_QD</text>
<text x="133.9" y="88.4">TSTB_BUF</text>
<text x="199.2" y="87.2">C41</text>
<text x="271.4" y="85.8">N91_QA</text>
<text x="312.5" y="85.8">N91_QA</text>
<text x="48.5" y="93.5">NOTESTA</text>
<text x="71.3" y="92.4">1</text>
<text x="92.8" y="94.9">3</text>
<text x="93.5" y="93.5">N37_QD</text>
<text x="117" y="92.4">1</text>
<text x="117" y="94.9">2</text>
<text x="293.2" y="91">V1N</text>
<text x="50.6" y="98.5">TESTA2</text>
<text x="71.3" y="97.4">2</text>
<text x="157.7" y="97.4">1</text>
<text x="179.1" y="100">3</text>
<text x="200.7" y="101">CK</text>
<text x="210.4" y="101">QA</text>
<text x="228.7" y="101">S1_QA</text>
<text x="271.4" y="101">N91_QB</text>
<text x="312.5" y="101">N91_QB</text>
<text x="331.2" y="101">C89_Q</text>
<text x="370.9" y="101">C89_Q_BUF</text>
<text x="393.2" y="101">PIN_LONG</text>
<text x="434.5" y="100">1</text>
<text x="74.8" y="102.4">N2P</text>
<text x="89.6" y="103.6">D85_Q_BUF</text>
<text x="93.8" y="106.2">TESTA1</text>
<text x="117" y="102.5">3</text>
<text x="117" y="105.1">4</text>
<text x="133.4" y="104.8">Normally N37_QD</text>
<text x="157.7" y="102.5">2</text>
<text x="161.1" y="107.6">N2N</text>
<text x="210.2" y="106.2">QC</text>
<text x="210.4" y="103.6">QB</text>
<text x="228.7" y="103.6">S1_QB</text>
<text x="228.7" y="106.2">S1_QC</text>
<text x="293.2" y="106.3">V1N</text>
<text x="351.6" y="106.3">K1B</text>
<text x="395.6" y="106.2">PIN_K64</text>
<text x="434.5" y="105.1">2</text>
<text x="456" y="102.5">3</text>
<text x="485.2" y="103.6">LONG_K64</text>
<text x="119.2" y="110.1">G24</text>
<text x="199.2" y="112.6">C41</text>
<text x="200.7" y="108.7">CL</text>
<text x="210.2" y="108.7">QD</text>
<text x="228.7" y="108.7">S1_QD</text>
<text x="438" y="110.1">N2N</text>
<text x="465.9" y="108.8">V1N</text>
<text x="472.5" y="113.7">LONG_nK64</text>
<text x="71.3" y="117.8">1</text>
<text x="94.8" y="118.9">S1_QD</text>
<text x="117" y="117.8">1</text>
<text x="271.3" y="116.3">N91_QC</text>
<text x="312.5" y="116.3">N91_QC</text>
<text x="330.2" y="116.3">D112_Q</text>
<text x="370.9" y="116.3">D112_Q_BUF</text>
<text x="50.6" y="123.9">TESTA2</text>
<text x="71.3" y="122.8">2</text>
<text x="92.8" y="120.3">3</text>
<text x="117" y="120.3">2</text>
<text x="157.7" y="122.8">1</text>
<text x="179.1" y="125.4">3</text>
<text x="293.2" y="121.5">V1N</text>
<text x="351.6" y="121.5">K1B</text>
<text x="434.5" y="120.3">1</text>
<text x="434.5" y="125.4">2</text>
<text x="456" y="122.8">3</text>
<text x="487.7" y="123.9">LONG_K64</text>
<text x="74.8" y="127.8">N2P</text>
<text x="117" y="127.9">3</text>
<text x="117" y="130.5">4</text>
<text x="133.4" y="130.2">Normally S1_QD</text>
<text x="157.7" y="127.9">2</text>
<text x="200.7" y="126.4">CK</text>
<text x="210.2" y="131.6">QC</text>
<text x="210.4" y="126.4">QA</text>
<text x="210.4" y="129">QB</text>
<text x="228.7" y="126.4">S37_QA</text>
<text x="228.7" y="129">S37_QB</text>
<text x="228.7" y="131.6">S37_QC</text>
<text x="271.3" y="131.6">N91_QD</text>
<text x="312.5" y="131.6">N91_QD</text>
<text x="330" y="131.6">V97_QA</text>
<text x="370.9" y="131.6">V97_QA</text>
<text x="420.2" y="131.7">V1N</text>
<text x="438" y="130.4">N2N</text>
<text x="468.5" y="129.1">V1N</text>
<text x="119.2" y="135.5">G24</text>
<text x="161.1" y="133">N2N</text>
<text x="200.7" y="134.1">CL</text>
<text x="210.2" y="134.1">QD</text>
<text x="228.7" y="134.1">S37_QD</text>
<text x="293.2" y="136.8">V1N</text>
<text x="351.6" y="136.8">V1N</text>
<text x="71.3" y="143.2">1</text>
<text x="117" y="143.2">1</text>
<text x="199.2" y="138">C41</text>
<text x="444" y="139.2">PIN_LONG</text>
<text x="487.7" y="139.2">PIN_LONG</text>
<text x="50.6" y="149.3">TESTA2</text>
<text x="71.3" y="148.2">2</text>
<text x="92.8" y="145.7">3</text>
<text x="93.6" y="144.3">S37_QD</text>
<text x="117" y="145.7">2</text>
<text x="157.7" y="148.2">1</text>
<text x="271.6" y="146.8">Y61_QA</text>
<text x="312.5" y="146.8">Y61_QA</text>
<text x="330" y="146.8">V97_QB</text>
<text x="370.9" y="146.8">V97_QB</text>
<text x="468.5" y="144.4">V1N</text>
<text x="74.8" y="153.3">N2P</text>
<text x="117" y="153.3">3</text>
<text x="117" y="155.9">4</text>
<text x="133.4" y="155.6">Normally S37_QD</text>
<text x="157.7" y="153.3">2</text>
<text x="179.1" y="150.8">3</text>
<text x="200.7" y="151.9">CK</text>
<text x="210.4" y="151.9">QA</text>
<text x="210.4" y="154.4">QB</text>
<text x="228.7" y="151.9">V1_QA</text>
<text x="228.7" y="154.4">V1_QB</text>
<text x="293.2" y="152">V1N</text>
<text x="351.6" y="152">V1N</text>
<text x="421.4" y="151.9">M8</text>
<text x="434.5" y="150.8">1</text>
<text x="434.5" y="155.9">2</text>
<text x="456" y="153.3">3</text>
<text x="467.4" y="154.4">N5</text>
<text x="119.2" y="160.9">G24</text>
<text x="161.1" y="158.4">N2N</text>
<text x="200.7" y="159.5">CL</text>
<text x="210.2" y="157">QC</text>
<text x="210.2" y="159.5">QD</text>
<text x="228.7" y="157">V1_QC</text>
<text x="228.7" y="159.5">V1_QD</text>
<text x="420.5" y="157">P14</text>
<text x="438" y="160.9">N2P</text>
<text x="199.2" y="163.4">C41</text>
<text x="271.6" y="162">Y61_QB</text>
<text x="293.2" y="167.2">V1N</text>
<text x="312.5" y="162">Y61_QB</text>
<text x="71.3" y="168.6">1</text>
<text x="71.3" y="173.6">2</text>
<text x="92.8" y="171.1">3</text>
<text x="94.8" y="169.7">V1_QD</text>
<text x="117" y="168.6">1</text>
<text x="117" y="171.1">2</text>
<text x="157.7" y="173.6">1</text>
<text x="417.1" y="169.7">RESET</text>
<text x="434.5" y="168.6">1</text>
<text x="434.5" y="173.6">2</text>
<text x="456" y="171.1">3</text>
<text x="467.4" y="172.2">L100</text>
<text x="50.6" y="174.7">TESTA7</text>
<text x="74.8" y="178.7">N2P</text>
<text x="117" y="178.7">3</text>
<text x="157.7" y="178.7">2</text>
<text x="179.1" y="176.2">3</text>
<text x="200.7" y="177.3">CLK</text>
<text x="200.7" y="179.8">D</text>
<text x="271.5" y="177.3">Y61_QC</text>
<text x="312.5" y="177.3">Y61_QC</text>
<text x="420.7" y="174.7">L50</text>
<text x="438" y="178.7">N2P</text>
<text x="117" y="181.3">4</text>
<text x="133.4" y="181">Normally V1_QD</text>
<text x="161.1" y="183.8">N2N</text>
<text x="200.7" y="184.9">R</text>
<text x="211.8" y="182.4">Q</text>
<text x="211.8" y="184.9">Q</text>
<text x="231.2" y="182.4">W69_Q</text>
<text x="293.2" y="182.5">V1N</text>
<text x="119.2" y="186.3">G24</text>
<text x="199.2" y="188.8">FDO</text>
<text x="271.5" y="192.5">Y61_QD</text>
<text x="293.2" y="197.7">V1N</text>
<text x="312.5" y="192.5">Y61_QD</text>
<text x="331" y="192.5">V1_QD</text>
<text x="351.6" y="197.7">V1N</text>
<text x="370.9" y="192.5">V1_QD</text>
<text x="200.7" y="202.7">CLK</text>
<text x="200.7" y="205.2">D</text>
<text x="211.8" y="207.8">Q</text>
<text x="231.2" y="207.8">X75_Q</text>
<text x="199.2" y="214.2">FDO</text>
<text x="200.7" y="210.3">R</text>
<text x="211.8" y="210.3">Q</text>
<text x="388.3" y="215.4">F97_QD</text>
<text x="439.5" y="215.4">CLK</text>
<text x="410.1" y="220.6">V1N</text>
<text x="439.5" y="217.9">D</text>
<text x="450.5" y="220.5">Q</text>
<text x="470" y="220.5">F61_Q</text>
<text x="412.8" y="223">N14</text>
<text x="438" y="226.9">FDO</text>
<text x="439.5" y="223">R</text>
<text x="450.5" y="223">Q</text>
<text x="93.9" y="238.2">SR16</text>
<text x="114.5" y="237.1">1</text>
<text x="114.5" y="239.7">2</text>
<text x="133.9" y="235.7">TSTB_BUF</text>
<text x="170.8" y="235.7">RESET</text>
<text x="224.8" y="239.4">Autonomous mode pot ADC</text>
<text x="87.1" y="243.3">D85_Q_BUF</text>
<text x="89.2" y="240.8">NOTESTA</text>
<text x="157.7" y="242.2">1</text>
<text x="179.1" y="244.8">3</text>
<text x="200.7" y="245.9">CK</text>
<text x="210.4" y="245.9">QA</text>
<text x="224.8" y="242">ramp generator</text>
<text x="228.7" y="245.9">J97_QA</text>
<text x="439.5" y="240.8">CLK</text>
<text x="439.5" y="243.3">D</text>
<text x="450.5" y="245.9">Q</text>
<text x="470" y="245.9">G65_Q</text>
<text x="48" y="248.4">TESTA6</text>
<text x="71.3" y="247.3">1</text>
<text x="92.8" y="249.8">3</text>
<text x="114.5" y="247.3">3</text>
<text x="114.5" y="249.8">4</text>
<text x="130.9" y="249.6">Normally /SR16</text>
<text x="157.7" y="247.3">2</text>
<text x="210.2" y="250.9">QC</text>
<text x="210.4" y="248.4">QB</text>
<text x="228.7" y="248.4">J97_QB</text>
<text x="228.7" y="250.9">J97_QC</text>
<text x="439.5" y="248.4">R</text>
<text x="450.5" y="248.4">Q</text>
<text x="48" y="253.5">TESTA7</text>
<text x="71.3" y="252.4">2</text>
<text x="74.8" y="257.4">N2P</text>
<text x="116.7" y="254.9">G24</text>
<text x="161.1" y="252.3">N2N</text>
<text x="199.2" y="257.4">C41</text>
<text x="200.7" y="253.5">CL</text>
<text x="210.2" y="253.5">QD</text>
<text x="228.7" y="253.5">J97_QD</text>
<text x="438" y="252.3">FDO</text>
<text x="114.5" y="262.5">1</text>
<text x="91.2" y="266.2">TESTA6</text>
<text x="114.5" y="265.1">2</text>
<text x="157.7" y="267.6">1</text>
<text x="46" y="273.8">NOTESTA</text>
<text x="71.3" y="272.7">1</text>
<text x="91.4" y="273.8">J97_QD</text>
<text x="92.8" y="275.2">3</text>
<text x="114.5" y="272.7">3</text>
<text x="114.5" y="275.2">4</text>
<text x="130.9" y="275">Normally J97_QD</text>
<text x="157.7" y="272.7">2</text>
<text x="179.1" y="270.2">3</text>
<text x="200.7" y="271.3">CK</text>
<text x="210.4" y="271.3">QA</text>
<text x="210.4" y="273.8">QB</text>
<text x="228.7" y="271.3">N91_QA</text>
<text x="228.7" y="273.8">N91_QB</text>
<text x="417.6" y="273.8">D92_Q</text>
<text x="477.6" y="273.8">D92_Q</text>
<text x="71.3" y="277.8">2</text>
<text x="116.7" y="280.3">G24</text>
<text x="161.1" y="277.7">N2N</text>
<text x="200.7" y="278.9">CL</text>
<text x="210.2" y="276.3">QC</text>
<text x="210.2" y="278.9">QD</text>
<text x="228.7" y="276.3">N91_QC</text>
<text x="228.7" y="278.9">N91_QD</text>
<text x="438" y="279">K1B</text>
<text x="458.3" y="279">V1N</text>
<text x="74.8" y="282.8">N2P</text>
<text x="114.5" y="287.9">1</text>
<text x="199.2" y="282.8">C41</text>
<text x="311.9" y="286.5">N91_QD</text>
<text x="337.9" y="286.5">CLK</text>
<text x="348.9" y="286.5">Q</text>
<text x="459.8" y="284">D92_Q_BUF</text>
<text x="114.5" y="290.5">2</text>
<text x="157.7" y="293">1</text>
<text x="315.6" y="291.6">VCC</text>
<text x="337.9" y="291.6">D</text>
<text x="348.9" y="289">Q</text>
<text x="365.8" y="289">PIN_GETA</text>
<text x="71.3" y="298.1">1</text>
<text x="90.9" y="299.2">N91_QD</text>
<text x="114.5" y="298.1">3</text>
<text x="157.7" y="298.1">2</text>
<text x="179.1" y="295.6">3</text>
<text x="200.7" y="296.7">CK</text>
<text x="210.4" y="296.7">QA</text>
<text x="210.4" y="299.2">QB</text>
<text x="228.7" y="296.7">Y61_QA</text>
<text x="228.7" y="299.2">Y61_QB</text>
<text x="313" y="296.7">RESET</text>
<text x="315.2" y="299.2">P120</text>
<text x="337.9" y="296.7">S</text>
<text x="337.9" y="299.2">R</text>
<text x="71.3" y="303.2">2</text>
<text x="92.8" y="300.6">3</text>
<text x="114.5" y="300.6">4</text>
<text x="116.7" y="305.7">G24</text>
<text x="130.9" y="300.4">Normally N91_QD</text>
<text x="161.1" y="303.1">N2N</text>
<text x="200.7" y="304.3">CL</text>
<text x="210.2" y="301.7">QC</text>
<text x="210.2" y="304.3">QD</text>
<text x="228.7" y="301.7">Y61_QC</text>
<text x="228.7" y="304.3">Y61_QD</text>
<text x="336.4" y="303.1">FDP</text>
<text x="74.8" y="308.2">N2P</text>
<text x="199.2" y="308.2">C41</text>
<text x="337.9" y="311.9">CLK</text>
<text x="348.9" y="311.9">Q</text>
<text x="365.8" y="311.9">S113_Q</text>
<text x="114.5" y="313.3">1</text>
<text x="114.5" y="315.9">2</text>
<text x="337.9" y="317">D</text>
<text x="348.9" y="314.4">Q</text>
<text x="71.3" y="323.5">1</text>
<text x="114.5" y="323.5">3</text>
<text x="157.7" y="318.4">1</text>
<text x="157.7" y="323.5">2</text>
<text x="179.1" y="321">3</text>
<text x="200.7" y="322.1">CK</text>
<text x="210.4" y="322.1">QA</text>
<text x="228.7" y="322.1">V97_QA</text>
<text x="276.5" y="322.1">W106</text>
<text x="277.1" y="319.5">X102</text>
<text x="292.3" y="318.4">1</text>
<text x="292.3" y="321">2</text>
<text x="292.3" y="323.5">3</text>
<text x="337.9" y="322.1">S</text>
<text x="71.3" y="328.6">2</text>
<text x="91.1" y="324.6">Y61_QD</text>
<text x="92.8" y="326">3</text>
<text x="114.5" y="326">4</text>
<text x="130.9" y="325.8">Normally Y61_QD</text>
<text x="161.1" y="328.5">N2N</text>
<text x="200.7" y="329.7">CL</text>
<text x="210.2" y="327.1">QC</text>
<text x="210.2" y="329.7">QD</text>
<text x="210.4" y="324.6">QB</text>
<text x="228.7" y="324.6">V97_QB</text>
<text x="228.7" y="329.7">V97_QD</text>
<text x="276.5" y="324.6">W108</text>
<text x="295.8" y="328.5">N3P</text>
<text x="313" y="324.6">RESET</text>
<text x="336.4" y="328.5">FDP</text>
<text x="337.9" y="324.6">R</text>
<text x="74.8" y="333.6">N2P</text>
<text x="116.7" y="331.1">G24</text>
<text x="199.2" y="333.6">C41</text>
<text x="439.5" y="354">TITLE:</text>
<text x="503" y="354">DATE:</text>
<text x="503" y="364.1">PAGE:</text>
<text x="439.5" y="370.4">BY:</text>
<text x="447.1" y="370.4">Sean Gonsalves</text>
<text x="485.2" y="370.4">REV:</text>
<text x="492.8" y="370.4">Pre</text>
</g>
</svg>
